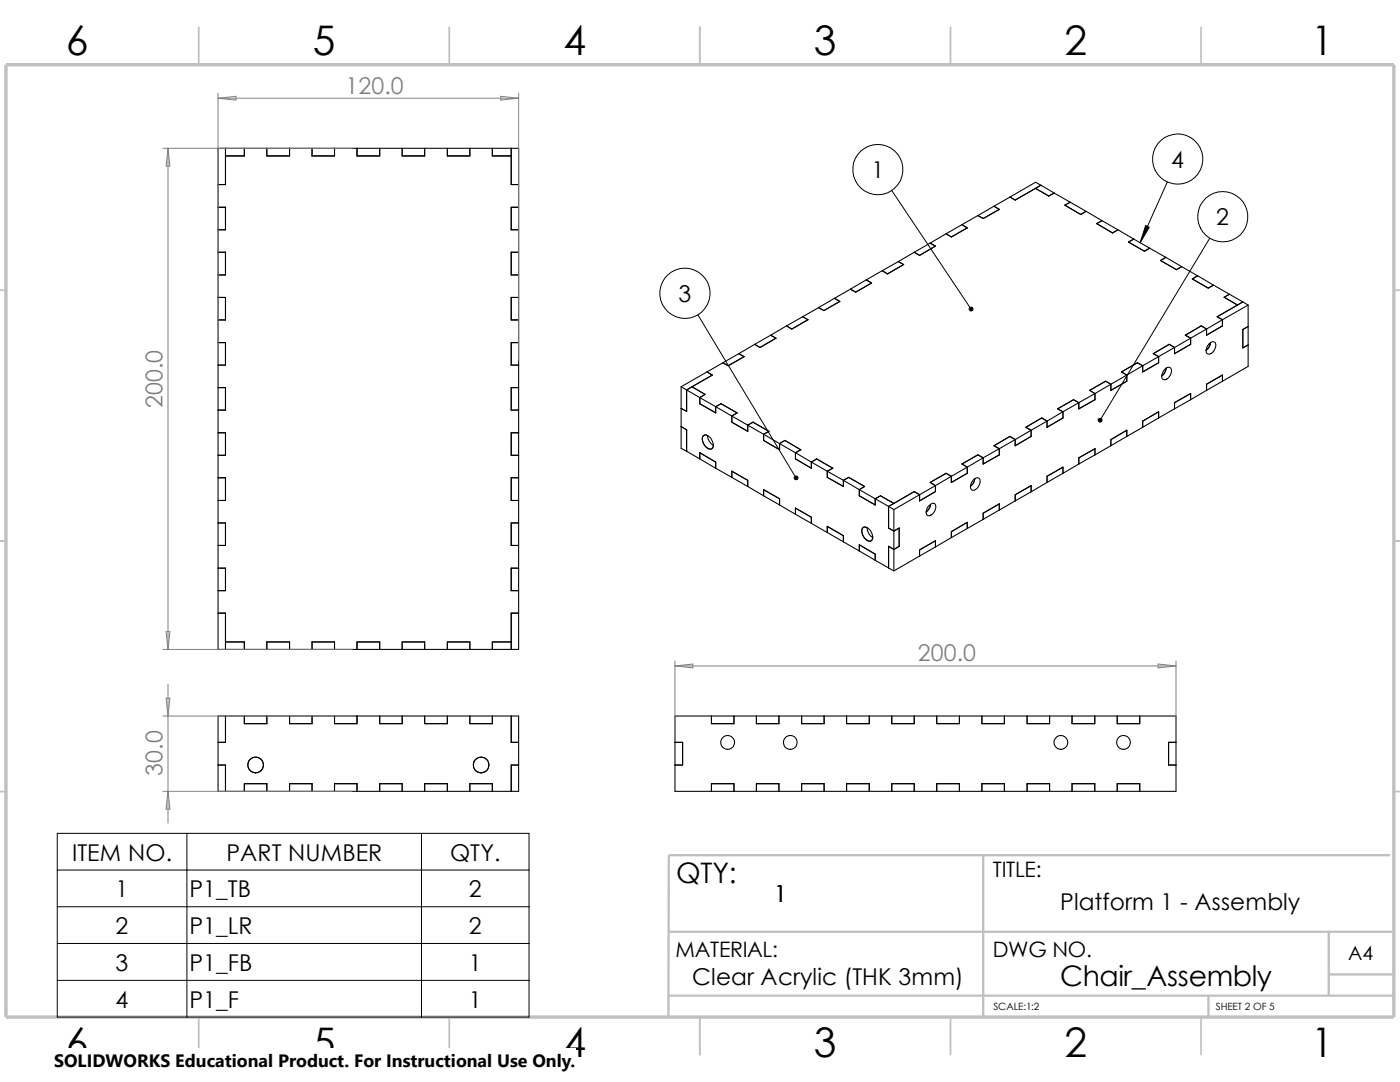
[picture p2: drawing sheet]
<svg xmlns="http://www.w3.org/2000/svg" width="279mm" height="216mm" viewBox="0 0 279 216" stroke-linecap="round" stroke-linejoin="round" font-family="sans-serif">
<g fill="none" stroke="#c0c0c0" stroke-width=".34">
<path d="M39.7 5.4v7.5M89.7 5.4v7.5M139.7 5.4v7.5M189.7 5.4v7.5M239.7 5.4v7.5M-.1 57.9h1.3M278.2 57.9h1.2M-.1 107.9h1.3M278.2 107.9h1.2M-.1 157.9h1.3M278.2 157.9h1.2M39.7 202.9v7.5"/>
<path d="M89.7 202.9v7.5M139.7 202.9v7.5M189.7 202.9v7.5M239.7 202.9v7.5"/>
</g>
<path d="M196.2 170.6v32.3M277.4 170.6h-143.9l-.1 32.3M133.4 198.7h144.8M133.4 185.9h144.5M241.2 198.7v4.2M265.2 194.4h13M265.2 185.9v12.8" fill="none" stroke="#c0c0c0" stroke-width=".47"/>
<path d="M1.2 12.9h277v190h-277z" fill="none" stroke="#c0c0c0" stroke-width=".68" stroke-linecap="butt"/>
<g fill="none" stroke="#000" stroke-width=".21">
<path d="M43.5 29.6h60v100h-60zM45 29.6v7.2h-1.5M48.8 29.6v1.5h-3.8M53.3 29.6v1.5h4.5v-1.5M62.3 29.6v1.5h4.5v-1.5M71.2 29.6v1.5h4.6v-1.5M80.3 29.6v1.5h4.5v-1.5M89.3 29.6v1.5h4.5v-1.5M98.3 29.6v1.5h3.7M102 29.6v7.2h1.5M201.5 39.3l-3.1 1.8M201.5 39.3l1.1 .6"/>
<path d="M206.7 37.6l2.6 1.5 1.1-.6M206.7 37.6l-4.1 2.3M207.7 37l-1 .6M207.7 37l2.7 1.5M207.7 37l-5.1 2.9M207.7 37l-1-.6-5.2 2.9M210.4 38.5l6.3 3.7M43.5 41.4h1.5v4.4h-1.5M43.5 50.3h1.5v4.6h-1.5M43.5 59.4h1.5v4.4h-1.5M103.5 41.4h-1.5v4.4h1.5M103.5 50.3h-1.5v4.6h1.5"/>
<path d="M103.5 59.4h-1.5v4.4h1.5M166.5 59.5l1.1 .7-3.2 1.8-1-.6M166.5 59.5l-3.1 1.9M169.7 57.7l-3.2 1.8M172.9 55.8l1 .7-3.1 1.8-1.1-.6M172.9 55.8l-3.2 1.9M176.1 54l-3.2 1.8M179.3 52.2l1 .6-3.2 1.9-1-.7M179.3 52.2l-3.2 1.8M182.5 50.3l-3.2 1.9M185.6 48.5l1.1 .6-3.2 1.9-1-.7M185.6 48.5l-3.1 1.8"/>
<path d="M188.8 46.7l-3.2 1.8M192 44.8l1 .7-3.1 1.8-1.1-.6M195.2 43l-6.4 3.7M198.4 41.1l1 .7-3.2 1.8-1-.6M198.4 41.1l-3.2 1.9M213.6 40.3l-1.1 .6 3.2 1.9 1-.6M216.7 42.2l3.2 1.8M219.9 44l-1 .6 3.1 1.9 1.1-.7M219.9 44l3.2 1.8M223.1 45.8l3.2 1.9M226.3 47.7l-1.1 .6 3.2 1.8 1-.6M226.3 47.7l3.1 1.8"/>
<path d="M229.4 49.5l3.3 1.9M232.7 51.4l-1.1 .6 3.2 1.8 1-.6M232.7 51.4l3.1 1.8M235.8 53.2l3.2 1.8M239 55l-1 .7 3.1 1.8 1.1-.6M239 55l3.2 1.9M242.2 56.9l5.8 3.3M245.4 58.7l-1.1 .6 2.7 1.6M43.5 68.4h1.5v4.5h-1.5M43.5 77.3h1.5v4.5h-1.5M103.5 68.4h-1.5v4.5h1.5M103.5 77.3h-1.5v4.5h1.5"/>
<path d="M135.9 77.2v12.3l1.1 .5M135.9 77.2l1.1 .6M137 77.8v4.3l-1.1-.6M137 77.8l2.7 1.5M138.1 77.2l2.6 1.5-1 .6M138.1 77.2l-1.1 .6M139.7 79.3v1.3l3.1 1.8v-1.2M139.7 79.3l3.1 1.9M141.1 74.2l1.1 .6M142.2 74.8l-5.2 3M142.2 74.8l-4.1 2.4M147.4 70.6l-11.5 6.6"/>
<path d="M147.4 70.6l1.1 .6-3.2 1.8-1-.6M150.6 68.7l-3.2 1.9M153.8 66.9l1.1 .6-3.2 1.8-1.1-.6M153.8 66.9l-3.2 1.8M157 65l-3.2 1.9M160.2 63.2l1 .6-3.2 1.9-1-.7M160.2 63.2l-3.2 1.8M163.4 61.4l-3.2 1.8M218.5 78.5v1.3l-3.2 1.8v-1.3M218.5 78.5l-3.2 1.8M221.7 76.7l-3.2 1.8M221.7 76.7l-1.1-.6-3.1 1.8 1 .6"/>
<path d="M224.9 74.8l-3.2 1.9M224.9 74.8v1.3l-3.2 1.8v-1.2M228 73l-3.1 1.8M228 73l-1-.6-3.2 1.8 1.1 .6M232.7 73.5a.71 .71 0 0 1 .9-.1 .71 .71 0 0 1 .1 1l-.1 .4a1.25 1.25 0 0 1-1.5 .9 1.62 1.62 0 0 1 .6-2.2zM232.7 73.4l-.4 1.1-.4 .5M234.4 69.3l-6.4 3.7M234.4 69.3l-1.1-.6-3.1 1.9 1 .6v1.2l-3.2 1.8v-1.2M237.6 67.5v1.2l-3.2 1.9v-1.3M237.6 79.8v-1.3l-3.2 1.8v1.3M237.6 79.8l-3.2 1.8M237.6 67.5l-3.2 1.8"/>
<path d="M240.8 65.7l-3.2 1.8M240.8 77.9l-3.2 1.9M240.8 65.7l-1.1-.7-3.1 1.9 1 .6M241.3 68.7a.74 .74 0 0 1 1-.5 .74 .74 0 0 1 .3 1.1 1.42 1.42 0 0 1-1.7 1.3 1.46 1.46 0 0 1 .4-1.9zM241.3 68.6l.2 .1M241.6 68.4l-.2 .7-.7 .8M242.9 63.2l1.1 .6M244 63.8v1.2l-3.2 1.9v-1.2M244 76.1v-1.3l-3.2 1.9v1.2M244 76.1l-3.2 1.8M244 63.8l-3.2 1.9M247 60.9l-4.1 2.3"/>
<path d="M248 60.2l-1 .7M248 60.2l1.1 .7M248 60.2l-5.1 3M249.1 65.2l-1.1 .5v3.7l1.1-.6M249.1 60.9v12.2l-5.1 3M249.1 60.9l-5.1 2.9M43.5 86.4h1.5v4.4h-1.5M43.5 95.3h1.5v4.6h-1.5M103.5 86.4h-1.5v4.4h1.5M103.5 95.3h-1.5v4.6h1.5M135.9 85.1l1.1 .7v4.2M137 90l2.7 1.6"/>
<path d="M139.7 91.6v-1.3l3.1 1.9v1.2M139.7 91.6l3.1 1.8M140.4 86.9a1.47 1.47 0 0 1 1.8 1.4 .82 .82 0 0 1-.1 1.2 .82 .82 0 0 1-1.2-.3l-.2-.3a1.6 1.6 0 0 1-.3-2zM141.2 86.9l.3 1 .9 1M141.3 87a.7 .7 0 0 0-.9-.1 .7 .7 0 0 0-.2 .9 2.09 2.09 0 0 0 1.7 1.8 .67 .67 0 0 0 .5-.8M142.8 93.4l3.2 1.8M142.8 81.2l3.2 1.8M142.8 81.2l1.1-.6 3.2 1.8-1.1 .6M146 83v1.2l3.2 1.9v-1.3M146 95.2v-1.2l3.2 1.8v1.3M146 95.2l3.2 1.9M146 83l3.2 1.8"/>
<path d="M149.2 97.1l3.2 1.8M149.2 84.8l3.2 1.9M149.2 84.8l1.1-.6 3.2 1.9-1.1 .6M152.4 86.7v1.2l3.2 1.8v-1.2M152.4 98.9v-1.2l3.2 1.8v1.3M152.4 98.9l3.2 1.9M152.4 86.7l3.2 1.8M155.6 88.5l3.1 1.8M155.6 88.5l1-.6 3.2 1.8-1.1 .6M158.7 90.3v1.3l3.2 1.8v-1.2M158.7 90.3l3.2 1.9M161.9 92.2l3.2 1.8"/>
<path d="M161.9 92.2l1.1-.6 3.2 1.8-1.1 .6M165.1 94v1.2l3.2 1.9v-1.3M165.1 94l3.2 1.8M168.3 95.8l3.2 1.9M168.3 95.8l1.1-.6 3.2 1.9-1.1 .6M171.5 97.7v1.2l3.2 1.9v-1.3l1-.6 2.7 1.6M171.5 97.7l5.8 3.3M182.5 98.1l-5.2 2.9M182.5 98.1l1 .6M182.5 98.1l-4.1 2.4M183.5 98.7l-5.1 3M186.7 96.9v1.2l-3.2 1.8v-1.2"/>
<path d="M186.7 96.9l-3.2 1.8M189.9 95l-3.2 1.9M189.9 95l-1.1-.6-3.2 1.9 1.1 .6M193 93.2v1.2l-3.1 1.9v-1.3M193 93.2l-3.1 1.8M194.2 95.8a.75 .75 0 0 1 1.1-.4 .75 .75 0 0 1 .2 1.1l-.1 .3a1.16 1.16 0 0 1-1.5 .9 1.46 1.46 0 0 1 .3-1.9zM194.6 95.5l-.2 .7-.7 .8M196.2 91.4l-3.2 1.8M196.2 91.4l-1-.6-3.2 1.8 1 .6M199.4 89.5v1.3l-3.2 1.8v-1.2M199.4 89.5l-3.2 1.9M202.6 87.7l-3.2 1.8"/>
<path d="M202.6 87.7l-1.1-.6-3.1 1.8 1 .6M205.8 85.9v1.2l-3.2 1.8v-1.2M205.8 98.1v-1.2l-3.2 1.8v1.2M205.8 98.1l-6.4 3.7M205.8 85.9l-3.2 1.8M209 84l-3.2 1.9M209 96.3l-3.2 1.8M209 84l-1.1-.6-3.2 1.9 1.1 .6M212.1 82.2v1.2l-3.1 1.9v-1.3M212.1 94.4v-1.2l-3.1 1.8v1.3M212.1 94.4l-3.1 1.9M212.1 82.2l-3.1 1.8"/>
<path d="M215.3 80.3l-3.2 1.9M215.3 92.6l-3.2 1.8M215.3 80.3l-1.1-.5-3.1 1.8 1 .6M218.5 90.8v-1.3l-3.2 1.9v1.2M218.5 90.8l-3.2 1.8M221.7 88.9l-3.2 1.9M224.9 87.1v-1.2l-3.2 1.8v1.2M224.9 87.1l-3.2 1.8M228 85.3l-3.1 1.8M231.2 83.4v-1.2l-3.2 1.8v1.3M231.2 83.4l-3.2 1.9M234.4 81.6l-3.2 1.8"/>
<path d="M43.5 104.4h1.5v4.4h-1.5M43.5 113.4h1.5v4.5h-1.5M103.5 104.4h-1.5v4.4h1.5M103.5 113.4h-1.5v4.5h1.5M155.6 100.8l3.1 1.8M158.7 102.6l6.4 3.7M158.7 102.6v-1.2l3.2 1.8v1.2M165.1 106.3v-1.3l3.2 1.9v1.2M165.1 106.3l3.2 1.8M168.3 108.1l3.2 1.8M171.5 109.9v-1.2l3.2 1.9v1.2M171.5 109.9l3.2 1.9"/>
<path d="M172.3 105.2a1.5 1.5 0 0 1 1.8 1.4 .81 .81 0 0 1 0 1.1 .81 .81 0 0 1-1 .2 2 2 0 0 1-.8-2.7zM173.1 105.3l.2 1 .9 1M173.1 105.3a.7 .7 0 0 0-.9 0 .7 .7 0 0 0-.2 .8l.1 .4a1.85 1.85 0 0 0 1.6 1.5l.4-.3 .1-.5M174.7 111.8l2.6 1.5M177.3 101v4.4l1.1 .6 1.1-.6v3.6l-1.1 .6-1.1-.6v4.3M177.3 101l1.1 .7M177.3 113.3l1.1 .6M178.4 101.7v12.2M178.4 100.5l-1.1 .5M183.5 111l-5.1 2.9M185.4 100.9a.88 .88 0 0 1 1.2-.3 1.76 1.76 0 0 1-1.3 2.3 1.1 1.1 0 0 1-.2-1.7zM185.7 100.6l-.2 .7-.7 .9"/>
<path d="M186.7 109.1v-1.2l-3.2 1.8v1.3M186.7 109.1l-3.2 1.9M189.9 107.3l-3.2 1.8M193 105.5v-1.3l-3.1 1.9v1.2M196.2 103.6l-6.3 3.7M199.4 101.8v-1.3l-3.2 1.9v1.2M199.4 101.8l-3.2 1.8M43.5 122.3h1.5v7.3M45 128.1h3.8v1.5M53.3 129.6v-1.5h4.5v1.5M62.3 129.6v-1.5h4.5v1.5M71.2 129.6v-1.5h4.6v1.5"/>
<path d="M80.3 129.6v-1.5h4.5v1.5M89.3 129.6v-1.5h4.5v1.5M102 128.1h-3.7v1.5M103.5 122.3h-1.5v7.3M43.5 142.9h60v15h-60zM43.5 152.7h1.5v5.2M45 142.9v5.2h-1.5M48.8 157.9v-1.5h4.5v1.5M48.8 142.9v1.5h4.5v-1.5M57.8 157.9v-1.5h4.5v1.5M57.8 142.9v1.5h4.5v-1.5M66.8 157.9v-1.5h4.4v1.5"/>
<path d="M66.8 142.9v1.5h4.4v-1.5M75.8 157.9v-1.5h4.5v1.5M75.8 142.9v1.5h4.5v-1.5M84.8 157.9v-1.5h4.5v1.5M84.8 142.9v1.5h4.5v-1.5M93.8 142.9v1.5h4.5v-1.5M93.8 157.9v-1.5h4.5v1.5M102 142.9v5.2h1.5M103.5 152.7h-1.5v5.2M134.7 148.1h1.5v4.6h-1.5M134.7 142.9h100v15h-100zM142 157.9v-1.5h4.5v1.5"/>
<path d="M142 142.9v1.5h4.5v-1.5M151 157.9v-1.5h4.4v1.5M151 142.9v1.5h4.4v-1.5M160 157.9v-1.5h4.5v1.5M160 142.9v1.5h4.5v-1.5M169 157.9v-1.5h4.5v1.5M169 142.9v1.5h4.5v-1.5M178 157.9v-1.5h4.5v1.5M178 142.9v1.5h4.5v-1.5M186.9 157.9v-1.5h4.6v1.5M186.9 142.9v1.5h4.6v-1.5M196 157.9v-1.5h4.4v1.5"/>
<path d="M196 142.9v1.5h4.4v-1.5M205 157.9v-1.5h4.5v1.5M205 142.9v1.5h4.5v-1.5M214 157.9v-1.5h4.5v1.5M214 142.9v1.5h4.5v-1.5M223 157.9v-1.5h4.5v1.5M223 142.9v1.5h4.5v-1.5M234.7 148.1h-1.5v4.6h1.5"/>
<circle cx="51" cy="152.6" r="1.57"/>
<circle cx="51" cy="152.6" r="1.56"/>
<circle cx="96" cy="152.6" r="1.56"/>
<circle cx="96" cy="152.6" r="1.57"/>
<circle cx="145.2" cy="148.2" r="1.37"/>
<circle cx="157.7" cy="148.1" r="1.38"/>
<circle cx="211.7" cy="148.2" r="1.37"/>
<circle cx="224.2" cy="148.2" r="1.37"/>
</g>
<g fill="none" stroke="#000" stroke-width=".2">
<path d="M178 38l15.8 23.7M233 36.3l-5.5 12.1M241.4 47.5l-21.9 36.4M139.3 62.8l19.6 32.6M11.4 166.3h94.2v36.6h-94.2zM11.4 173.6h94.2M37.3 166.3v36.6M84.1 166.3v36.6M11.4 180.9h94.2M11.4 188.3h94.2M11.4 195.6h94.2"/>
<circle cx="175.2" cy="33.8" r="5"/>
<circle cx="235" cy="31.7" r="5"/>
<circle cx="136.7" cy="58.5" r="5"/>
<circle cx="244" cy="43.2" r="5"/>
</g>
<g fill="#000" stroke="#000" stroke-width=".2">
<path d="M228.6 45l.8 .3-1.9 3.1z"/>
<circle cx="193.8" cy="61.7" r=".38"/>
<circle cx="158.9" cy="95.4" r=".39"/>
<circle cx="219.6" cy="83.8" r=".37"/>
</g>
<g fill="none" stroke="#808080" stroke-width=".2">
<path d="M43.5 18.6v53.2M43.5 19.6h60M43.5 19.6l3.6-.4v.8zM99.9 19.2l3.6 .4-3.6 .4zM103.5 18.6v53.2M32.5 29.6h37.8M33.5 29.6v100M33.5 29.6l.4 3.5h-.8zM32.5 129.6h37.8M33.1 139.3h.8l-.4 3.6zM33.1 126h.8l-.4 3.6zM33.5 136.5v27.8"/>
<path d="M134.7 131.9v15.3M134.7 132.9h100M134.7 132.9l3.6-.4v.8zM231.1 132.5l3.6 .4-3.6 .4zM234.7 131.9v15.3M32.5 142.9h37.8M32.5 157.9h37.8M33.5 157.9l.4 3.6h-.8z"/>
</g>
<path d="M10.8 209.2h104.1v6.7h-104.1z" fill="#fff"/>
<g font-size="8.1">
<text x="13.2" y="10.9">6</text>
<text x="62.4" y="10.9">5</text>
<text x="112.4" y="10.9">4</text>
<text x="162.4" y="10.9">3</text>
<text x="212.4" y="10.9">2</text>
<text x="261.7" y="10.9">1</text>
<text x="13.2" y="210.9">6</text>
<text x="62.4" y="210.9">5</text>
<text x="112.4" y="210.9">4</text>
<text x="162.4" y="210.9">3</text>
<text x="212.4" y="210.9">2</text>
<text x="261.7" y="210.9">1</text>
</g>
<g font-size="5.6">
<text x="135" y="176.1">QTY:</text>
<text x="211.6" y="196.7">Chair_Assembly</text>
</g>
<g font-size="4.6" fill="#808080">
<text x="68.9" y="18.7">120.0</text>
<text x="32.4" y="81.5" transform="rotate(-90 32.4 81.5)">200.0</text>
<text x="183.1" y="132">200.0</text>
<text x="32.4" y="154.8" transform="rotate(-90 32.4 154.8)">30.0</text>
</g>
<g font-size="4.6">
<text x="173.9" y="35.6">1</text>
<text x="233.7" y="33.5">4</text>
<text x="242.7" y="45">2</text>
<text x="135.4" y="60.2">3</text>
<text x="14.4" y="171.7">ITEM NO.</text>
<text x="45.2" y="171.7">PART NUMBER</text>
<text x="89.8" y="171.7">QTY.</text>
<text x="23.1" y="179.1">1</text>
<text x="37.8" y="179.1">P1_TB</text>
<text x="93.6" y="179.1">2</text>
<text x="154.5" y="180">1</text>
<text x="211.6" y="181.5">Platform 1 - Assembly</text>
<text x="23.1" y="186.4">2</text>
<text x="37.8" y="186.4">P1_LR</text>
<text x="93.6" y="186.4">2</text>
<text x="23.1" y="193.7">3</text>
<text x="37.8" y="193.7">P1_FB</text>
<text x="93.6" y="193.7">1</text>
<text x="138.1" y="196.5">Clear Acrylic (THK 3mm)</text>
<text x="23.1" y="201">4</text>
<text x="37.8" y="201">P1_F</text>
<text x="93.6" y="201">1</text>
</g>
<g font-size="4.2">
<text x="198.1" y="175.1">TITLE:</text>
<text x="134.8" y="191">MATERIAL:</text>
<text x="198.1" y="191">DWG NO.</text>
</g>
<text font-size="3.9" x="269.1" y="191.5">A4</text>
<text font-size="3.6" x="10.8" y="213">SOLIDWORKS Educational Product. For Instructional Use Only.</text>
<g font-size="2">
<text x="198.2" y="201.6">SCALE:1:2</text>
<text x="242.7" y="201.6">SHEET 2 OF 5</text>
</g>
</svg>
